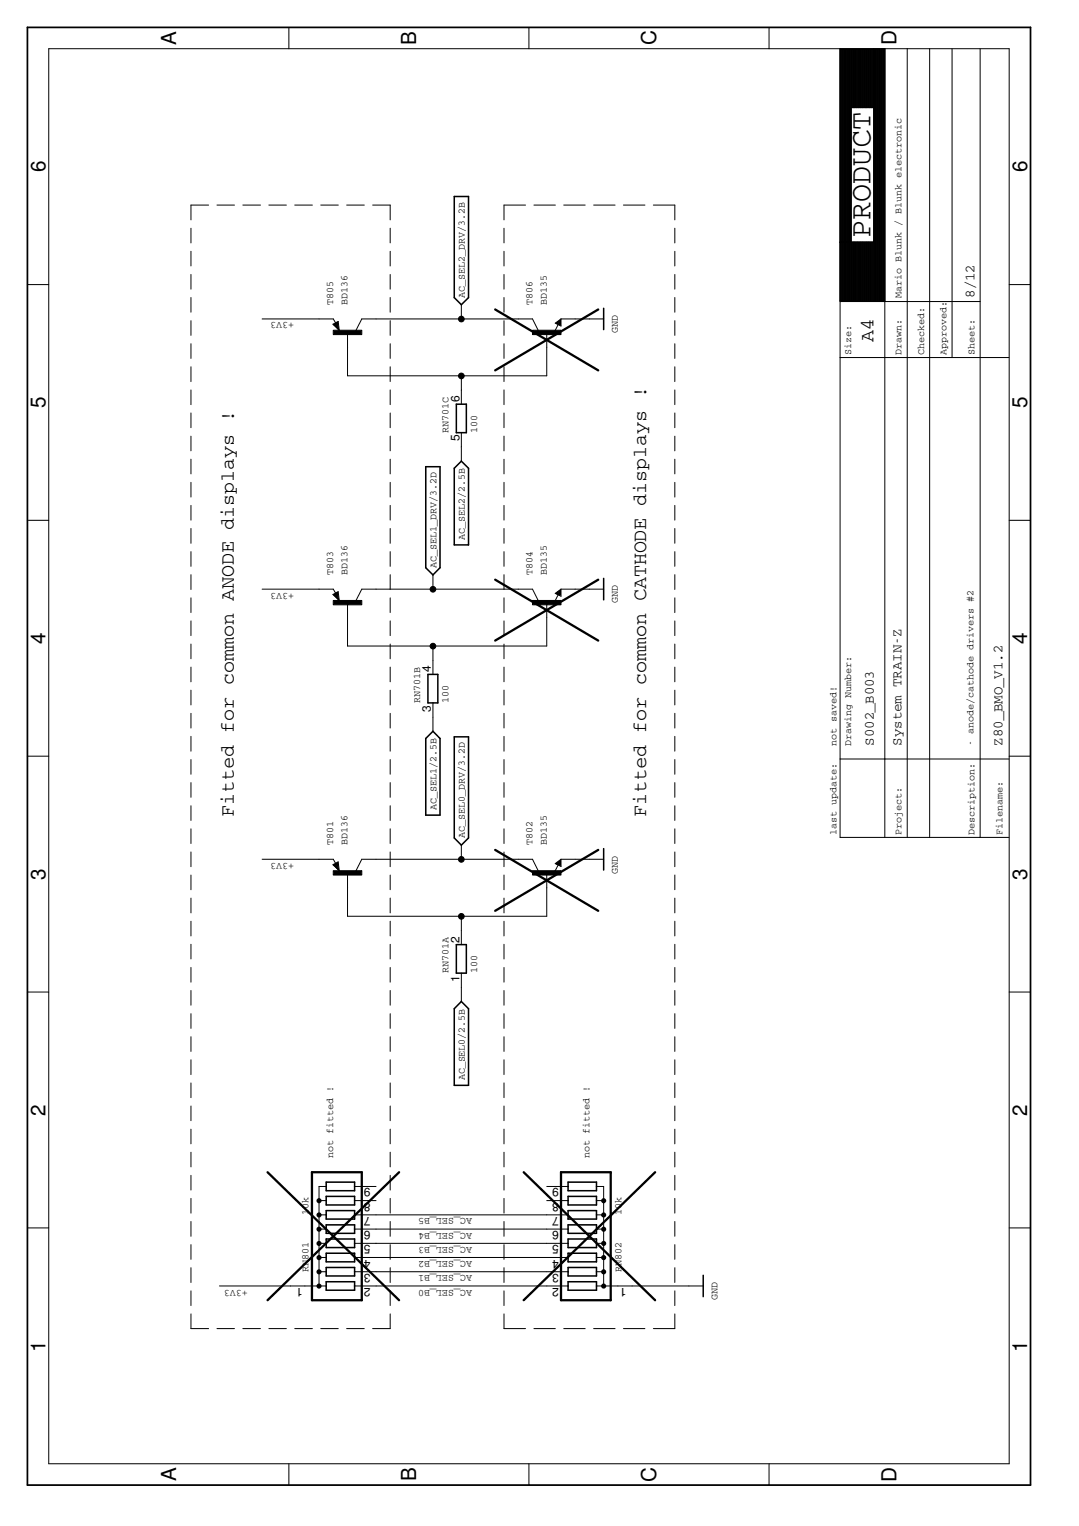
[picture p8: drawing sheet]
<svg xmlns="http://www.w3.org/2000/svg" width="210mm" height="297mm" viewBox="0 0 210 297" stroke-linecap="round" stroke-linejoin="round" font-family="sans-serif">
<g fill="none" stroke="#000" stroke-width=".19">
<path d="M9.5 9.5h186.8v275.4h-186.8zM56.2 5.3v4.2M102.9 5.3v4.2M149.6 5.3v4.2M163.4 9.5v153.5h32.9M163.4 9.5h6.5M163.5 9.5v49.1M163.6 9.5v49.1M163.7 9.5v49.1M163.8 9.5v49.1M163.9 9.5v49.1M164 9.5v49.1"/>
<path d="M164.1 9.5v49.1M164.2 9.5v49.1M164.3 9.5v49.1M164.4 9.5v49.1M164.5 9.5v49.1M164.6 9.5v49.1M164.7 9.5v49.1M164.8 9.5v49.1M164.9 9.5v49.1M165 9.5v49.1M165.1 9.5v49.1M165.2 9.5v49.1"/>
<path d="M165.3 9.5v49.1M165.4 9.5v49.1M165.5 9.5v49.1M165.6 9.5v49.1M165.7 9.5v11.5M165.8 9.5v11.5M165.9 9.5v11.5M166 9.5v11.5M166.1 9.5v11.5M166.2 9.5v11.5M166.3 9.5v11.5M166.4 9.5v11.5"/>
<path d="M166.5 9.5v11.5M166.6 9.5v11.5M166.7 9.5v11.5M166.8 9.5v11.5M166.9 9.5v11.5M167 9.5v11.5M167.1 9.5v11.5M167.2 9.5v11.5M167.3 9.5v11.5M167.4 9.5v11.5M167.5 9.5v11.5M167.6 9.5v11.5"/>
<path d="M167.7 9.5v11.5M167.8 9.5v11.5M167.9 9.5v11.5M168 9.5v11.5M168.1 9.5v11.5M168.2 9.5v11.5M168.3 9.5v11.5M168.4 9.5v11.5M168.5 9.5v11.5M168.6 9.5v11.5M168.7 9.5v11.5M168.8 9.5v11.5"/>
<path d="M168.9 9.5v11.5M169 9.5v11.5M169.1 9.5v11.5M169.2 9.5v11.5M169.3 9.5v11.5M169.4 9.5v11.5M169.5 9.5v11.5M169.6 9.5v11.5M169.7 9.5v11.5M169.8 9.5v11.5M169.9 9.5v49.2M169.9 9.5h2.2v153.5"/>
<path d="M170 9.5v49.2M170.1 9.5v49.2M170.2 9.5v49.2M170.3 9.5v49.2M170.4 9.5v49.2M170.5 9.5v49.2M170.6 9.5v49.2M170.7 9.5v49.2M170.8 9.5v49.2M170.9 9.5v49.2M171 9.5v49.2M171.1 9.5v49.2"/>
<path d="M171.2 9.5v49.2M171.3 9.5v49.2M171.4 9.5v49.2M171.5 9.5v49.2M171.6 9.5v49.2M171.7 9.5v49.2M171.8 9.5v49.2M171.9 9.5v49.2M172 9.5v49.2M176.5 9.5v153.5M180.8 9.5v153.5M185.2 9.5v60.1"/>
<path d="M190.7 9.5v153.5M40.6 39.9h-3.5v2.9M42.2 39.9h3.4M47.2 39.9h3.5M52.3 39.9h3.4M57.3 39.9h3.5M62.4 39.9h3.4M67.4 39.9h3.5M72.5 39.9h3.4v2.9M102.2 39.9h-4.2v2.9M103.9 39.9h4.1M109.7 39.9h4.1"/>
<path d="M115.5 39.9h4.2M121.3 39.9h4.2M127.1 39.9h4.2v2.9M169.9 21h-4.3v26.1M5.3 55.4h4.2M37.1 44.4v2.9M37.1 48.9v2.9M37.1 53.4v2.9M37.1 57.9v2.9M75.9 44.4v2.9M75.9 48.9v2.9M75.9 53.4v2.9"/>
<path d="M75.9 57.9v2.9M89.7 59.3v2.8M98 44.4v2.9M98 48.9v2.9M98 53.4v2.9M98 57.9v2.9M131.3 44.4v2.9M131.3 48.9v2.9M131.3 53.4v2.9M131.3 57.9v2.9M163.4 58.7h27.3M163.4 58.6l8.7 .1"/>
<path d="M163.4 47.1h6.5M165.7 47.1v11.5M165.8 47.1v11.5M165.9 47.1v11.5M166 47.1v11.5M166.1 47.1v11.5M166.2 47.1v11.5M166.3 47.1v11.5M166.4 47.1v11.5M166.5 47.1v11.5M166.6 47.1v11.5M166.7 47.1v11.5"/>
<path d="M166.8 47.1v11.5M166.9 47.1v11.5M167 47.1v11.5M167.1 47.1v11.5M167.2 47.1v11.5M167.3 47.1v11.5M167.4 47.1v11.5M167.5 47.1v11.5M167.6 47.1v11.5M167.7 47.1v11.5M167.8 47.1v11.5M167.9 47.1v11.5"/>
<path d="M168 47.1v11.5M168.1 47.1v11.5M168.2 47.1v11.5M168.3 47.1v11.5M168.4 47.1v11.5M168.5 47.1v11.5M168.6 47.1v11.6M168.7 47.1v11.6M168.8 47.1v11.6M168.9 47.1v11.6M169 47.1v11.6M169.1 47.1v11.6"/>
<path d="M169.2 47.1v11.6M169.3 47.1v11.6M169.4 47.1v11.6M169.5 47.1v11.6M169.6 47.1v11.6M169.7 47.1v11.6M169.8 47.1v11.6M196.3 55.4h4.2M37.1 62.4v2.9M37.1 66.9v2.9M37.1 71.4v2.9M37.1 75.9v2.9"/>
<path d="M51 62.1h13.8l.5 .8M64.8 63.1l1-.5 .2 1.7zM67.6 64.8v8.4h38.8v-8.4M69.3 64.3l1.1-2.2h33.2l1.1 2.2M75.9 62.4v2.9M75.9 66.9v2.9M75.9 71.4v2.9M75.9 75.9v2.9M89.7 73.2v5.5M98 62.4v2.9M98 66.9v2.9M98 71.4v2.9"/>
<path d="M98 75.9v2.9M108 62.9l1.1-.8v1.4zM108.6 63.2l-.7 1.3M109.1 62.1h8.3M131.3 62.4v2.9M131.3 66.9v2.9M131.3 71.4v2.9M131.3 75.9v2.9M163.4 69.6h32.9M37.1 80.4v2.8M37.1 84.9v2.9M37.1 89.4v2.8"/>
<path d="M37.1 93.9v2.9M37.1 98.4v2.8M75.9 80.4v2.8M75.9 84.9v2.9M75.9 89.4v2.8M75.9 93.9v2.9M75.9 98.4v2.8M89.7 84.2v5.6M98 80.4v2.8M98 84.9v2.9M98 89.4v2.8M98 93.9v2.9"/>
<path d="M98 98.4v2.8M131.3 80.4v2.8M131.3 84.9v2.9M131.3 89.4v2.8M131.3 93.9v2.9M131.3 98.4v2.8M5.3 101.3h4.2M37.1 102.9v2.8M37.1 107.4v2.8M37.1 111.9v2.8M37.1 116.4v2.8M51 114.7h13.8l.5 .8"/>
<path d="M64.8 115.7l1-.5 .2 1.7zM67.6 117.4v8.4h38.8v-8.4M69.3 116.9l1.1-2.2h33.2l1.1 2.2M75.9 102.9v2.8M75.9 107.4v2.8M75.9 111.9v2.8M75.9 116.4v2.8M84.2 111.9v2.8M98 102.9v2.8M98 107.4v2.8M98 111.9v2.8M98 116.4v2.8"/>
<path d="M108 115.5l1.1-.8v1.4zM108.6 115.8l-.7 1.3M109.1 114.7h8.3M131.3 102.9v2.8M131.3 107.4v2.8M131.3 111.9v2.8M131.3 116.4v2.8M196.3 101.3h4.2M37.1 120.9v2.8M37.1 125.4v2.8M37.1 129.9v2.8M37.1 134.3v2.9"/>
<path d="M37.1 138.9v2.8M75.9 120.9v2.8M75.9 125.4v2.8M75.9 129.9v2.8M75.9 134.3v2.9M75.9 138.9v2.8M84.2 125.8v5.5M84.2 136.8v5.5M98 120.9v2.8M98 125.4v2.8M98 129.9v2.8M98 134.3v2.9"/>
<path d="M98 138.9v2.8M131.3 120.9v2.8M131.3 125.4v2.8M131.3 129.9v2.8M131.3 134.3v2.9M131.3 138.9v2.8M5.3 147.2h4.2M37.1 143.3v2.9M37.1 147.8v2.9M37.1 152.3v2.9M37.1 156.8v2.9M75.9 143.3v2.9"/>
<path d="M75.9 147.8v2.9M75.9 152.3v2.9M75.9 156.8v2.9M98 143.3v2.9M98 147.8v2.9M98 152.3v2.9M98 156.8v2.9M131.3 143.3v2.9M131.3 147.8v2.9M131.3 152.3v2.9M131.3 156.8v2.9M163.4 147.7h32.9"/>
<path d="M196.3 147.2h4.2M37.1 161.3v2.9M37.1 165.8v2.9M37.1 170.3v2.9M37.1 174.8v2.9M37.1 179.3v2.9M51 167.3h13.8l.5 .8M64.8 168.3l1-.5 .2 1.7zM67.6 170v8.4h38.8v-8.4M69.3 169.5l1.1-2.2h33.2l1.1 2.2M75.9 161.3v2.9M75.9 165.8v2.9"/>
<path d="M75.9 170.3v2.9M75.9 174.8v2.9M75.9 179.3v2.9M89.7 164.5v2.8M89.7 178.4v5.5M98 161.3v2.9M98 165.8v2.9M98 170.3v2.9M98 174.8v2.9M98 179.3v2.9M108 168.1l1.1-.8v1.4zM108.6 168.4l-.7 1.3"/>
<path d="M109.1 167.3h8.3M131.3 161.3v2.9M131.3 165.8v2.9M131.3 170.3v2.9M131.3 174.8v2.9M131.3 179.3v2.9M5.3 193.1h4.2M37.1 183.8v2.9M37.1 188.3v2.9M37.1 192.8v2.9M37.1 197.3v2.9M75.9 183.8v2.9"/>
<path d="M75.9 188.3v2.9M75.9 192.8v2.9M75.9 197.3v2.9M89.7 189.4v5.5M98 183.8v2.9M98 188.3v2.9M98 192.8v2.9M98 197.3v2.9M131.3 183.8v2.9M131.3 188.3v2.9M131.3 192.8v2.9M131.3 197.3v2.9"/>
<path d="M196.3 193.1h4.2M37.1 201.8v2.9M37.1 206.3v2.9M37.1 210.8v2.9M37.1 215.3v2.8M37.1 219.8v2.9M75.9 201.8v2.9M75.9 206.3v2.9M75.9 210.8v2.9M75.9 215.3v2.8M75.9 219.8v2.9M98 201.8v2.9"/>
<path d="M98 206.3v2.9M98 210.8v2.9M98 215.3v2.8M98 219.8v2.9M131.3 201.8v2.9M131.3 206.3v2.9M131.3 210.8v2.9M131.3 215.3v2.8M131.3 219.8v2.9M5.3 239h4.2M37.1 224.3v2.8M37.1 228.8v2.8"/>
<path d="M37.1 233.3v2.8M37.1 237.8v2.8M62.1 239.2h1.4M62.1 236.5h1.4M62.1 233.7h1.4M63.5 230.9h-1.4v19.4M69 239.2h41.5M69 236.5h41.5M69 233.7h4.2M69 230.9h4.2M75.9 224.3v2.8M75.9 228.8v2.8"/>
<path d="M75.9 233.3v2.8M75.9 237.8v2.8M98 224.3v2.8M98 228.8v2.8M98 233.3v2.8M98 237.8v2.8M106.4 233.7h4.1M106.4 230.9h4.1M116 239.2h1.4M116 236.5h1.4M116 233.7h1.4M116 230.9h1.4v19.4"/>
<path d="M131.3 224.3v2.8M131.3 228.8v2.8M131.3 233.3v2.8M131.3 237.8v2.8M196.3 239h4.2M37.1 242.3v2.8M37.1 246.8v2.8M37.1 251.3v2.8M37.1 255.8v2.8h3.5M42.2 258.6h3.4M42.7 250.3h20.8M47.2 258.6h3.5"/>
<path d="M52.3 258.6h3.4M57.3 258.6h3.5M62.1 247.5h1.4M62.1 244.8h1.4M62.1 242h1.4M62.4 258.6h3.4M67.4 258.6h3.5M69 250.3h41.5M69 247.5h41.5M69 244.8h41.5M69 242h41.5M75.9 242.3v2.8"/>
<path d="M75.9 246.8v2.8M75.9 251.3v2.8M75.9 255.8v2.8h-3.4M98 255.8v2.8h4.2M98 242.3v2.8M98 246.8v2.8M98 251.3v2.8M103.9 258.6h4.1M109.7 258.6h4.1M115.5 258.6h4.2M116 250.3h20.8M116 247.5h1.4"/>
<path d="M116 244.8h1.4M116 242h1.4M121.3 258.6h4.2M131.3 255.8v2.8h-4.2M131.3 242.3v2.8M131.3 246.8v2.8M131.3 251.3v2.8M56.2 284.9v4.2M102.9 284.9v4.2M149.6 284.9v4.2"/>
</g>
<g fill="none" stroke="#000" stroke-width=".3">
<path d="M88.4 38.2h2.7v19.7l-1.4 1.4-1.3-1.4zM65.7 62.8l-.7 .4 .8 .8-.1-1.1-.4 .3 .2 .4v-.4M88.8 78.7h1.9v5.5h-1.9zM108.6 62.9l.2-.1v.4l-.5-.3 .7-.5v.8M117.4 60v4.2M82.8 90.8h2.8v19.7l-1.4 1.4-1.4-1.4zM89.7 89.8l1.4 1.3v15h-2.7v-15zM65.7 115.4l-.7 .4 .8 .8-.1-1.1-.4 .3 .2 .4v-.4M108.6 115.5l.2-.1v.4l-.5-.3 .7-.5v.8M117.4 112.6v4.2M83.2 131.3h2v5.5h-2zM84.2 142.3l1.4 1.4v15h-2.8v-15z"/>
<path d="M88.4 143.4h2.7v19.7l-1.4 1.4-1.3-1.4zM65.7 168l-.7 .4 .8 .8-.1-1.1-.4 .3 .2 .4v-.4M108.6 168.1l.2-.1v.4l-.5-.3 .7-.5v.8M117.4 165.2v4.2M88.8 183.9h1.9v5.5h-1.9zM89.7 194.9l1.4 1.4v15h-2.7v-15zM63.5 230.1h5.5v1.7h-5.5zM63.5 232.9h5.5v1.6h-5.5zM63.5 235.6h5.5v1.7h-5.5zM63.5 238.4h5.5v1.7h-5.5zM110.5 238.4h5.5v1.7h-5.5zM110.5 235.6h5.5v1.7h-5.5z"/>
<path d="M110.5 232.9h5.5v1.6h-5.5zM110.5 230.1h5.5v1.7h-5.5zM63.5 249.5h5.5v1.6h-5.5zM63.5 241.2h5.5v1.6h-5.5zM63.5 243.9h5.5v1.7h-5.5zM63.5 246.7h5.5v1.7h-5.5zM110.5 249.5h5.5v1.6h-5.5zM110.5 246.7h5.5v1.7h-5.5zM110.5 243.9h5.5v1.7h-5.5zM110.5 241.2h5.5v1.6h-5.5zM136.8 248.2v4.2"/>
</g>
<path d="M64.8 64.3h5.6v.8h-5.6zM103.6 64.3h5.5v.8h-5.5zM64.8 116.9h5.6v.8h-5.6zM103.6 116.9h5.5v.8h-5.5zM64.8 169.5h5.6v.8h-5.6zM103.6 169.5h5.5v.8h-5.5z" fill="#000" stroke="#000" stroke-width=".19"/>
<g fill="none" stroke="#000" stroke-width=".44">
<path d="M96.3 60.2l20.1 11.9M116.4 60.2l-20.1 11.9M96.3 112.8l20.1 11.9M116.4 112.8l-20.1 11.9M96.3 165.4l20.1 11.9M116.4 165.4l-20.1 11.9M52 228.2l25.6 24.9M60.7 228.2h9.7v24.9h-9.7zM77.6 228.2l-25.6 24.9M101.9 228.2l25.5 24.9M109.1 228.2h9.7v24.9h-9.7zM127.4 228.2l-25.5 24.9"/>
<circle cx="62.1" cy="233.7" r=".28"/>
<circle cx="62.1" cy="236.5" r=".28"/>
<circle cx="62.1" cy="239.3" r=".28"/>
<circle cx="117.4" cy="239.3" r=".28"/>
<circle cx="117.4" cy="233.7" r=".28"/>
<circle cx="117.4" cy="236.5" r=".28"/>
<circle cx="62.1" cy="250.3" r=".28"/>
<circle cx="62.1" cy="242" r=".28"/>
<circle cx="62.1" cy="244.8" r=".28"/>
<circle cx="62.1" cy="247.6" r=".28"/>
<circle cx="117.4" cy="242" r=".28"/>
<circle cx="117.4" cy="244.8" r=".28"/>
<circle cx="117.4" cy="250.3" r=".28"/>
<circle cx="117.4" cy="247.6" r=".28"/>
</g>
<path d="M5.3 5.3h195.2v283.8h-195.2z" fill="none" stroke="#000" stroke-width=".34"/>
<g fill="#000" stroke="#000" stroke-width=".19">
<circle cx="89.7" cy="73.2" r=".55"/>
<circle cx="89.7" cy="62.1" r=".55"/>
<circle cx="84.2" cy="114.7" r=".55"/>
<circle cx="84.2" cy="125.8" r=".55"/>
<circle cx="89.7" cy="167.3" r=".55"/>
<circle cx="89.7" cy="178.4" r=".55"/>
</g>
<text font-size="5.9" x="169.4" y="46.4" transform="rotate(-90 169.4 46.4)">PRODUCT</text>
<g font-size="4">
<text x="34.3" y="8.7" transform="rotate(-90 34.3 8.7)">A</text>
<text x="81" y="8.7" transform="rotate(-90 81 8.7)">B</text>
<text x="127.7" y="8.8" transform="rotate(-90 127.7 8.8)">C</text>
<text x="174.4" y="8.8" transform="rotate(-90 174.4 8.8)">D</text>
<text x="8.8" y="33.6" transform="rotate(-90 8.8 33.6)">6</text>
<text x="199.8" y="33.6" transform="rotate(-90 199.8 33.6)">6</text>
<text x="8.8" y="79.5" transform="rotate(-90 8.8 79.5)">5</text>
<text x="199.8" y="79.5" transform="rotate(-90 199.8 79.5)">5</text>
<text x="8.8" y="125.4" transform="rotate(-90 8.8 125.4)">4</text>
<text x="199.8" y="125.4" transform="rotate(-90 199.8 125.4)">4</text>
<text x="8.8" y="171.3" transform="rotate(-90 8.8 171.3)">3</text>
<text x="199.8" y="171.3" transform="rotate(-90 199.8 171.3)">3</text>
<text x="8.8" y="217.2" transform="rotate(-90 8.8 217.2)">2</text>
<text x="199.8" y="217.2" transform="rotate(-90 199.8 217.2)">2</text>
<text x="8.8" y="263.1" transform="rotate(-90 8.8 263.1)">1</text>
<text x="199.8" y="263.1" transform="rotate(-90 199.8 263.1)">1</text>
<text x="34.3" y="288.3" transform="rotate(-90 34.3 288.3)">A</text>
<text x="81" y="288.3" transform="rotate(-90 81 288.3)">B</text>
<text x="127.7" y="288.4" transform="rotate(-90 127.7 288.4)">C</text>
<text x="174.4" y="288.4" transform="rotate(-90 174.4 288.4)">D</text>
</g>
<g font-size="3.9">
<text x="170" y="66.5" transform="rotate(-90 170 66.5)">A4</text>
<text x="45.5" y="159" transform="rotate(-90 45.5 159)">Fitted for com on ANODE displays !</text>
<text x="125.7" y="159" transform="rotate(-90 125.7 159)">Fitted for com on CATHODE displays !</text>
</g>
<g font-size="2.7">
<text x="189.6" y="58" transform="rotate(-90 189.6 58)">8/12</text>
<text x="170" y="145.1" transform="rotate(-90 170 145.1)">S002_B003</text>
<text x="175.4" y="145.1" transform="rotate(-90 175.4 145.1)">System TRAIN-Z</text>
<text x="195" y="145.1" transform="rotate(-90 195 145.1)">Z80_BMO_V1.2</text>
</g>
<g font-size="2.3">
<text x="89.4" y="78.3" transform="rotate(-90 89.4 78.3)">6</text>
<text x="89.4" y="85.9" transform="rotate(-90 89.4 85.9)">5</text>
<text x="83.8" y="130.9" transform="rotate(-90 83.8 130.9)">4</text>
<text x="83.8" y="138.5" transform="rotate(-90 83.8 138.5)">3</text>
<text x="89.4" y="183.5" transform="rotate(-90 89.4 183.5)">2</text>
<text x="89.4" y="191.1" transform="rotate(-90 89.4 191.1)">1</text>
<text x="72.1" y="231.3" transform="rotate(-180 72.1 231.3)">9</text>
<text x="108.7" y="231.3" transform="rotate(-180 108.7 231.3)">9</text>
<text x="72.1" y="239.6" transform="rotate(-180 72.1 239.6)">6</text>
<text x="72.1" y="236.9" transform="rotate(-180 72.1 236.9)">7</text>
<text x="72.1" y="234.1" transform="rotate(-180 72.1 234.1)">8</text>
<text x="108.7" y="239.6" transform="rotate(-180 108.7 239.6)">6</text>
<text x="108.7" y="236.9" transform="rotate(-180 108.7 236.9)">7</text>
<text x="108.7" y="234.1" transform="rotate(-180 108.7 234.1)">8</text>
<text x="72.1" y="245.2" transform="rotate(-180 72.1 245.2)">4</text>
<text x="72.1" y="242.4" transform="rotate(-180 72.1 242.4)">5</text>
<text x="108.7" y="245.2" transform="rotate(-180 108.7 245.2)">4</text>
<text x="108.7" y="242.4" transform="rotate(-180 108.7 242.4)">5</text>
<text x="58.9" y="250.7" transform="rotate(-180 58.9 250.7)">1</text>
<text x="72.1" y="250.7" transform="rotate(-180 72.1 250.7)">2</text>
<text x="72.1" y="247.9" transform="rotate(-180 72.1 247.9)">3</text>
<text x="108.7" y="250.7" transform="rotate(-180 108.7 250.7)">2</text>
<text x="108.7" y="247.9" transform="rotate(-180 108.7 247.9)">3</text>
<text x="121.9" y="250.7" transform="rotate(-180 121.9 250.7)">1</text>
</g>
<g font-size="1.9">
<text x="64.8" y="59.3" transform="rotate(-90 64.8 59.3)">T805</text>
<text x="67.6" y="59.3" transform="rotate(-90 67.6 59.3)">BD136</text>
<text x="90.4" y="57.9" transform="rotate(-90 90.4 57.9)">AC_SEL2_DRV/3.2B</text>
<text x="103.6" y="59.3" transform="rotate(-90 103.6 59.3)">T806</text>
<text x="106.4" y="59.3" transform="rotate(-90 106.4 59.3)">BD135</text>
<text x="175.4" y="58" transform="rotate(-90 175.4 58)">Mario Blunk / Blunk electronic</text>
<text x="57.2" y="62.8" transform="rotate(-180 57.2 62.8)">+3V3</text>
<text x="120.2" y="64.8" transform="rotate(-90 120.2 64.8)">GND</text>
<text x="165.6" y="69.1" transform="rotate(-90 165.6 69.1)">Size:</text>
<text x="175.4" y="69.1" transform="rotate(-90 175.4 69.1)">Drawn:</text>
<text x="179.8" y="69.1" transform="rotate(-90 179.8 69.1)">Checked:</text>
<text x="184.1" y="69.1" transform="rotate(-90 184.1 69.1)">Approved:</text>
<text x="189.6" y="69.1" transform="rotate(-90 189.6 69.1)">Sheet:</text>
<text x="87.3" y="84.2" transform="rotate(-90 87.3 84.2)">RN701C</text>
<text x="92.8" y="84.2" transform="rotate(-90 92.8 84.2)">100</text>
<text x="90.4" y="105.1" transform="rotate(-90 90.4 105.1)">AC_SEL2/2.5B</text>
<text x="64.8" y="111.9" transform="rotate(-90 64.8 111.9)">T803</text>
<text x="67.6" y="111.9" transform="rotate(-90 67.6 111.9)">BD136</text>
<text x="84.9" y="110.5" transform="rotate(-90 84.9 110.5)">AC_SEL1_DRV/3.2D</text>
<text x="103.6" y="111.9" transform="rotate(-90 103.6 111.9)">T804</text>
<text x="106.4" y="111.9" transform="rotate(-90 106.4 111.9)">BD135</text>
<text x="57.2" y="115.4" transform="rotate(-180 57.2 115.4)">+3V3</text>
<text x="120.2" y="117.4" transform="rotate(-90 120.2 117.4)">GND</text>
<text x="81.7" y="136.8" transform="rotate(-90 81.7 136.8)">RN701B</text>
<text x="87.3" y="136.8" transform="rotate(-90 87.3 136.8)">100</text>
<text x="162.7" y="145.1" transform="rotate(-90 162.7 145.1)">not saved!</text>
<text x="165.6" y="145.1" transform="rotate(-90 165.6 145.1)">Drawing Number:</text>
<text x="189.4" y="145.1" transform="rotate(-90 189.4 145.1)">- anode/cathode drivers #2</text>
<text x="84.9" y="157.7" transform="rotate(-90 84.9 157.7)">AC_SEL1/2.5B</text>
<text x="57.2" y="168" transform="rotate(-180 57.2 168)">+3V3</text>
<text x="64.8" y="164.5" transform="rotate(-90 64.8 164.5)">T801</text>
<text x="67.6" y="164.5" transform="rotate(-90 67.6 164.5)">BD136</text>
<text x="90.4" y="163.1" transform="rotate(-90 90.4 163.1)">AC_SEL0_DRV/3.2D</text>
<text x="103.6" y="164.5" transform="rotate(-90 103.6 164.5)">T802</text>
<text x="106.4" y="164.5" transform="rotate(-90 106.4 164.5)">BD135</text>
<text x="162.7" y="162.5" transform="rotate(-90 162.7 162.5)">last update:</text>
<text x="175.4" y="162.5" transform="rotate(-90 175.4 162.5)">Project:</text>
<text x="189.6" y="162.5" transform="rotate(-90 189.6 162.5)">Description:</text>
<text x="195" y="162.5" transform="rotate(-90 195 162.5)">Filename:</text>
<text x="120.2" y="170" transform="rotate(-90 120.2 170)">GND</text>
<text x="87.3" y="189.4" transform="rotate(-90 87.3 189.4)">RN701A</text>
<text x="92.8" y="189.4" transform="rotate(-90 92.8 189.4)">100</text>
<text x="90.4" y="210.3" transform="rotate(-90 90.4 210.3)">AC_SEL0/2.5B</text>
<text x="64.8" y="225.4" transform="rotate(-90 64.8 225.4)">not fitted !</text>
<text x="114.7" y="225.4" transform="rotate(-90 114.7 225.4)">not fitted !</text>
<text x="60" y="236.5" transform="rotate(-90 60 236.5)">10k</text>
<text x="91.8" y="239.9" transform="rotate(-180 91.8 239.9)">AC_SEL_B4</text>
<text x="91.8" y="237.2" transform="rotate(-180 91.8 237.2)">AC_SEL_B5</text>
<text x="120.9" y="236.5" transform="rotate(-90 120.9 236.5)">10k</text>
<text x="91.8" y="245.5" transform="rotate(-180 91.8 245.5)">AC_SEL_B2</text>
<text x="91.8" y="242.7" transform="rotate(-180 91.8 242.7)">AC_SEL_B3</text>
<text x="48.2" y="251" transform="rotate(-180 48.2 251)">+3V3</text>
<text x="60" y="247.5" transform="rotate(-90 60 247.5)">RN801</text>
<text x="91.8" y="251" transform="rotate(-180 91.8 251)">AC_SEL_B0</text>
<text x="91.8" y="248.2" transform="rotate(-180 91.8 248.2)">AC_SEL_B1</text>
<text x="120.9" y="247.5" transform="rotate(-90 120.9 247.5)">RN802</text>
<text x="139.6" y="253.1" transform="rotate(-90 139.6 253.1)">GND</text>
</g>
</svg>
